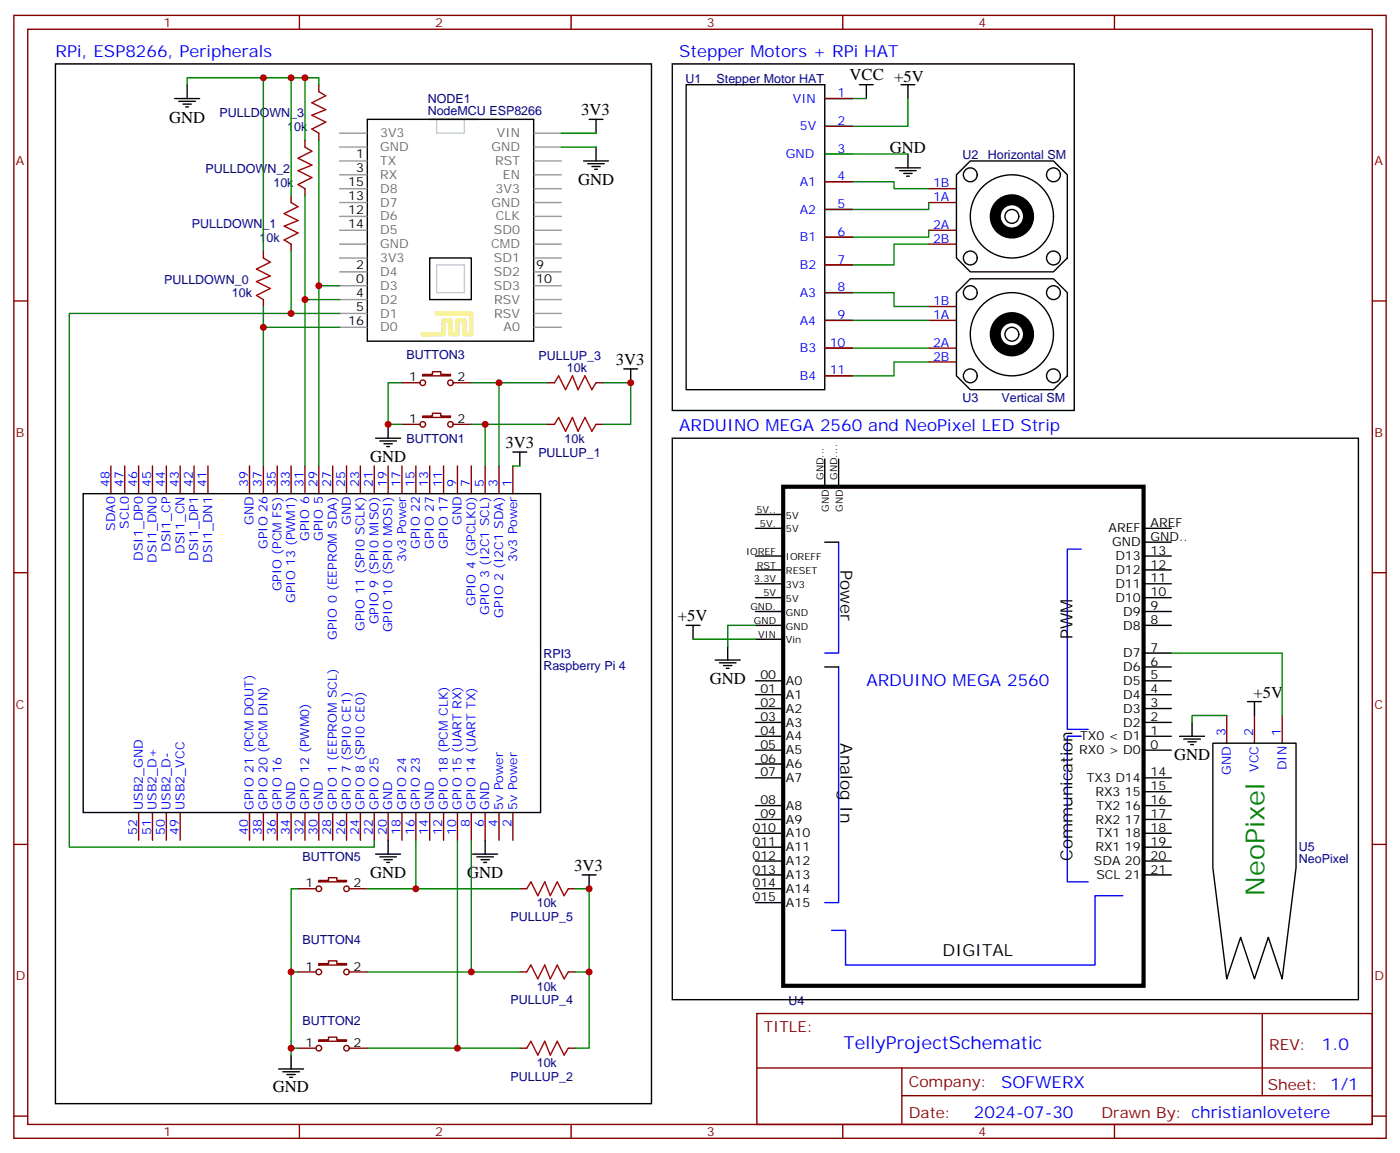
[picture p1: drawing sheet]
<svg xmlns="http://www.w3.org/2000/svg" width="356mm" height="293mm" viewBox="0 0 356 293" stroke-linecap="round" stroke-linejoin="round" font-family="sans-serif">
<g fill="none" stroke="#870000" stroke-width=".35">
<path d="M3.5 3.9h349.3v285.8h-349.3zM7.1 7.4h342.1v278.7h-342.1zM76.2 3.9v3.5M145.3 3.9v3.5M214.5 3.9v3.5M283.6 3.9v3.5M77.6 35.7v1.7M81.1 21.6v1.7M81.1 33.9v1.8M209.9 25.1h7.1M209.9 32.1h7.1M209.9 39.2h7.1"/>
<path d="M74.1 49.8v1.7M77.6 48v1.8M209.9 46.2h7.1M209.9 53.3h7.1M236.4 48h7M236.4 51.5h7M236.4 58.6h7M3.5 76.6h3.6M67 63.9v1.8M67 76.2v1.8M74.1 62.1v1.8M209.9 60.4h7.1"/>
<path d="M209.9 67.4h7.1M209.9 74.5h7.1M236.4 62.1h7M236.4 78h7M349.2 76.6h3.6M102.3 97.4h4.6M107.6 95.3h2.5v-.7h2.1v.7h2.5v.3h-7.1zM115.4 97.4h4.5M139.3 97.4h1.8M151.7 97.4h1.8M209.9 81.5h7.1M209.9 88.6h7.1"/>
<path d="M209.9 95.6h7.1M236.4 81.5h7M236.4 88.6h7M236.4 92.1h7M28.2 118.6v7M31.7 118.6v7M35.3 118.6v7M38.8 118.6v7M42.3 118.6v7M45.9 118.6v7M49.4 118.6v7M52.9 118.6v7"/>
<path d="M63.5 118.6v7M67 118.6v7M70.6 118.6v7M74.1 118.6v7M77.6 118.6v7M81.1 118.6v7M84.7 118.6v7M88.2 118.6v7M91.7 118.6v7M95.2 118.6v7M98.8 118.6v7M102.3 118.6v7"/>
<path d="M102.3 108h4.6M105.8 118.6v7M107.6 105.9h2.5v-.7h2.1v.7h2.5v.3h-7.1zM109.4 118.6v7M112.9 118.6v7M115.4 108h4.5M116.4 118.6v7M119.9 118.6v7M123.5 118.6v7M127 118.6v7M130.5 118.6v7M139.3 108h1.8"/>
<path d="M151.7 108h1.8M3.5 145.7h3.6M349.2 145.7h3.6M312.2 182.1v7M319.3 182.1v7M326.3 182.1v7M3.5 214.9h3.6M35.3 206.8v7M38.8 206.8v7M42.3 206.8v7M45.9 206.8v7M63.5 206.8v7"/>
<path d="M67 206.8v7M70.6 206.8v7M74.1 206.8v7M77.6 206.8v7M81.1 206.8v7M84.7 206.8v7M88.2 206.8v7M91.7 206.8v7M95.2 206.8v7M98.8 206.8v7M102.3 206.8v7M105.8 206.8v7"/>
<path d="M109.4 206.8v7M112.9 206.8v7M116.4 206.8v7M119.9 206.8v7M123.5 206.8v7M127 206.8v7M130.5 206.8v7M349.2 214.9h3.6M75.8 226.2h4.6M81.1 224h2.5v-.7h2.1v.7h2.5v.4h-7.1zM88.9 226.2h4.6M132.3 226.2h1.8"/>
<path d="M144.6 226.2h1.8M75.8 247.3h4.6M81.1 245.2h2.5v-.7h2.1v.7h2.5v.4h-7.1zM88.9 247.3h4.6M132.3 247.3h1.8M144.6 247.3h1.8M192.6 257.9h156.6v28.2h-156.6zM321.2 257.9l.1 20.9M75.8 266.7h4.6M81.1 264.6h2.5v-.7h2.1v.7h2.5v.4h-7.1zM88.9 266.7h4.6M132.3 266.7h1.8"/>
<path d="M144.6 266.7h1.8M192.7 271.8h156.4M229.5 278.8h119.6M229.5 271.8v14.1M3.5 284h3.6M76.2 286.1v3.6M145.3 286.1v3.6M214.5 286.1v3.6M283.6 286.1v3.6M349.2 284h3.6"/>
<circle cx="107.6" cy="97.4" r=".71"/>
<circle cx="114.7" cy="97.4" r=".71"/>
<circle cx="107.6" cy="108" r=".71"/>
<circle cx="114.7" cy="108" r=".71"/>
<circle cx="81.1" cy="226.2" r=".71"/>
<circle cx="88.2" cy="226.2" r=".71"/>
<circle cx="81.1" cy="247.3" r=".71"/>
<circle cx="88.2" cy="247.3" r=".71"/>
<circle cx="81.1" cy="266.7" r=".71"/>
<circle cx="88.2" cy="266.7" r=".71"/>
</g>
<g fill="none" stroke="#000" stroke-width=".35">
<path d="M14.1 16.3h151.7v264.5h-151.7zM171.1 16.3h102.3v88.2h-102.3zM44.4 25.1h6.4M45.5 25.8h4.2M46.6 26.5h2.1M47.3 27.2h.7M47.6 21.6v3.5M93.5 30.4h42.3v56.4h-42.3zM149.9 30.4h3.6M151.7 30.4v3.5M151.7 37.4v3.6M174.6 21.6h35.3v77.6h-35.3z"/>
<path d="M218.7 21.6h3.5M220.5 21.6v3.5M229.3 21.6h3.5M231.1 21.6v3.5M231.1 39.2v3.5M148.5 41h6.4M149.6 41.7h4.2M150.6 42.4h2.2M151.3 43.1h.7M227.9 42.7h6.3M229 43.4h4.2M230 44.1h2.1"/>
<path d="M230.7 44.8h.7M243.4 44.5l3.5-3.5h21.2l3.5 3.5v21.2l-3.5 3.5h-21.2l-3.5-3.5zM109.4 65.7h10.5v10.5h-10.5zM243.4 74.5l3.5-3.6h21.2l3.5 3.6v21.1l-3.5 3.6h-21.2l-3.5-3.6zM158.7 93.9h3.6M160.5 93.9v3.5M95.6 111.5h6.4M96.7 112.2h4.2M97.7 112.9h2.1M98.4 113.6h.7M98.8 108v3.5M130.5 115h3.6"/>
<path d="M132.3 115v3.6M171.1 111.5h174.6v142.9h-174.6zM209.9 116.8v7.1M213.4 116.8v7.1M21.2 125.6h116.4v81.2h-116.4zM192.3 134.4h7M192.3 130.9h7M209.9 138h3.5M291 134.4h7.1M291 138h7.1M174.6 159.1h3.6M176.4 159.1v3.6"/>
<path d="M192.3 159.1h7M192.3 155.6h7M192.3 152.1h7M192.3 148.6h7M192.3 145h7M192.3 141.5h7M291 159.1h7.1M291 155.6h7.1M291 152.1h7.1M291 148.6h7.1M291 145h7.1M291 141.5h7.1"/>
<path d="M182 168h6.4M183.1 168.7h4.2M184.1 169.4h2.2M184.9 170.1h.7M185.2 164.4v3.6M192.3 173.2h7M192.3 176.8h7M192.3 162.7h7M209.9 169.7h3.5M291 173.2h7.1M291 176.8h7.1M291 166.2h7.1"/>
<path d="M291 169.7h7.1M317.5 178.5h3.5M319.3 178.5v3.6M192.3 180.3h7M192.3 183.8h7M192.3 187.4h7M192.3 190.9h7M192.3 194.4h7M192.3 197.9h7M291 180.3h7.1M291 183.8h7.1M291 187.4h7.1"/>
<path d="M291 190.9h7.1M291 197.9h7.1M300.2 187.4h6.4M301.3 188.1h4.2M302.3 188.8h2.1M303 189.5h.7M303.4 183.8v3.6M308.7 189.1h21.1v31.8l-3.5 28.2-3.5-10.6-3.5 10.6-3.6-10.6-3.5 10.6-3.5-28.2zM95.6 217.3h6.4M96.7 218.1h4.2M97.7 218.8h2.1M98.4 219.5h.7"/>
<path d="M98.8 213.8v3.5M120.3 217.3h6.3M121.4 218.1h4.2M122.4 218.8h2.1M123.1 219.5h.7M123.5 213.8v3.5M192.3 205h7M192.3 208.5h7M192.3 212.1h7M192.3 215.6h7M192.3 219.1h7M291 205h7.1"/>
<path d="M291 208.5h7.1M291 212.1h7.1M291 215.6h7.1M291 219.1h7.1M291 201.5h7.1M148.2 222.6h3.5M149.9 222.6v3.6M192.3 222.6h7M192.3 226.2h7M192.3 229.7h7M291 222.6h7.1M70.9 272h6.4"/>
<path d="M72 272.7h4.2M73 273.4h2.1M73.7 274.1h.7M74.1 268.5v3.5"/>
<circle cx="246.9" cy="44.5" r="1.76"/>
<circle cx="257.5" cy="55.1" r="10.6"/>
<circle cx="257.5" cy="55.1" r="1.76"/>
<circle cx="268.1" cy="44.5" r="1.76"/>
<circle cx="246.9" cy="65.7" r="1.76"/>
<circle cx="246.9" cy="74.5" r="1.76"/>
<circle cx="268.1" cy="65.7" r="1.76"/>
<circle cx="268.1" cy="74.5" r="1.76"/>
<circle cx="246.9" cy="95.6" r="1.76"/>
<circle cx="257.5" cy="85.1" r="10.6"/>
<circle cx="257.5" cy="85.1" r="1.76"/>
<circle cx="268.1" cy="95.6" r="1.76"/>
</g>
<g fill="none" stroke="#008700" stroke-width=".35">
<path d="M67 19.8v44.1M74.1 19.8v30M77.6 19.8v15.9M47.6 21.6v-1.8h33.5v1.8M81.1 35.7v37M142.9 33.9h8.8M142.9 37.4h8.8M209.9 25.1h10.6M209.9 39.2h21.2M231.1 25.1v7h-21.2M77.6 49.8v26.4M209.9 46.2h17.6v1.8h8.9"/>
<path d="M236.4 51.5v1.8h-26.5M236.4 58.6v1.8h-26.5M67 78v5.3M74.1 63.9v15.9M86.4 76.2h-8.8v42.4M86.4 72.7h-5.3v45.9M86.4 79.8h-68.8v135.8h77.6v-1.8M209.9 74.5h17.6v3.5h8.9M236.4 62.1h-8.9v5.3h-17.6M86.4 83.3h-19.4v35.3M102.3 97.4h-3.5v10.6h3.5M119.9 97.4h7.1v21.2"/>
<path d="M127 97.4h12.3M153.5 97.4h7v10.6h-7M209.9 81.5h26.5M209.9 88.6h26.5M236.4 92.1h-8.9v3.5h-17.6M119.9 108h3.6v10.6M123.5 108h15.8M130.5 118.6h1.8M192.3 159.1h-7.1v5.3M176.4 162.7h15.9M298.1 166.2h28.2v15.9M312.2 182.1h-8.8v1.7"/>
<path d="M105.8 213.8v12.4h-12.3M116.4 213.8v52.9h-22.9M119.9 213.8v33.5h-26.4M75.8 226.2h-1.7v40.5h1.7M105.8 226.2h26.5M146.4 226.2h3.5v21.1h-3.5M74.1 247.3h1.7M119.9 247.3h12.4M149.9 247.3v19.4h-3.5M74.1 266.7v1.8M116.4 266.7h15.9"/>
</g>
<g fill="none" stroke="#000" stroke-width="2.8">
<circle cx="257.5" cy="55.1" r="4.2"/>
<circle cx="257.5" cy="85.1" r="4.2"/>
</g>
<path d="M199.3 123.9h91.7v127h-91.7z" fill="none" stroke="#000" stroke-width="1.1"/>
<path d="M213.4 138v28.2h-3.5M275.2 139.7h-3.6v45.9h5.3M213.4 169.7v60h-3.5M275.2 187.4h-3.6v37h5.3M285.8 227.9h-7.1v17.7h-63.5v-8.9h-3.5" fill="none" stroke="#00f" stroke-width=".35"/>
<g fill="none" stroke="#999" stroke-width=".35">
<path d="M86.4 33.9h7M86.4 37.4h7M135.9 33.9h7M135.9 37.4h7M86.4 48h7M86.4 55.1h7M86.4 58.6h7M86.4 51.5h7M86.4 44.5h7M86.4 41h7M135.9 48h7M135.9 55.1h7"/>
<path d="M135.9 58.6h7M135.9 51.5h7M135.9 44.5h7M135.9 41h7M86.4 65.7h7M86.4 62.1h7M86.4 79.8h7M86.4 76.2h7M86.4 72.7h7M86.4 69.2h7M135.9 65.7h7M135.9 62.1h7"/>
<path d="M135.9 79.8h7M135.9 76.2h7M135.9 72.7h7M135.9 69.2h7M86.4 83.3h7M135.9 83.3h7"/>
</g>
<path d="M114.7 79.8h-3.6h8.8v5.3h-1.7v-3.6h-1.8v3.6h-1.7v-3.6h-1.8v3.6h-5.3h1.8" fill="none" stroke="#f7f08a" stroke-width="1.1"/>
<path d="M111.1 30.4v3.5h7.1v-3.5M111.1 67.4h7.1v7.1h-7.1z" fill="none" stroke="#ccc" stroke-width=".35"/>
<path d="M77.6 37.4l1.8 1.1-3.6 1.8 3.6 1.7-3.6 1.4 3.6 1.8-3.6 1.8 1.8 1M81.1 23.3l1.8 1.1-3.5 1.7 3.5 1.8-3.5 1.4 3.5 1.8-3.5 1.7 1.7 1.1M74.1 51.5l1.7 1.1-3.5 1.8 3.5 1.7-3.5 1.4 3.5 1.8-3.5 1.8 1.8 1M67 65.7l1.8 1-3.5 1.8 3.5 1.7-3.5 1.4 3.5 1.8-3.5 1.8 1.7 1M141.1 97.4l1.1-1.8 1.7 3.6 1.8-3.6 1.4 3.6 1.8-3.6 1.7 3.6 1.1-1.8M141.1 108l1.1-1.8 1.7 3.5 1.8-3.5 1.4 3.5 1.8-3.5 1.7 3.5 1.1-1.7M134.1 226.2l1-1.8 1.8 3.5 1.7-3.5 1.5 3.5 1.7-3.5 1.8 3.5 1-1.7M134.1 247.3l1-1.7 1.8 3.5 1.7-3.5 1.5 3.5 1.7-3.5 1.8 3.5 1-1.8M134.1 266.7l1-1.7 1.8 3.5 1.7-3.5 1.5 3.5 1.7-3.5 1.8 3.5 1-1.8" fill="none" stroke="#a10000" stroke-width=".35"/>
<g fill="#c00">
<circle cx="123.5" cy="108" r=".88"/>
<circle cx="127" cy="97.4" r=".88"/>
<circle cx="116.4" cy="266.7" r=".88"/>
<circle cx="119.9" cy="247.3" r=".88"/>
<circle cx="105.8" cy="226.2" r=".88"/>
<circle cx="149.9" cy="226.2" r=".88"/>
<circle cx="149.9" cy="247.3" r=".88"/>
<circle cx="98.8" cy="108" r=".88"/>
<circle cx="160.5" cy="97.4" r=".88"/>
<circle cx="81.1" cy="72.7" r=".88"/>
<circle cx="67" cy="83.3" r=".88"/>
<circle cx="74.1" cy="79.8" r=".88"/>
<circle cx="77.6" cy="76.2" r=".88"/>
<circle cx="77.6" cy="19.8" r=".88"/>
<circle cx="74.1" cy="19.8" r=".88"/>
<circle cx="67" cy="19.8" r=".88"/>
<circle cx="74.1" cy="247.3" r=".88"/>
<circle cx="74.1" cy="266.7" r=".88"/>
</g>
<text font-size="6.7" fill="#060" x="321.8" y="227.9" transform="rotate(-90 321.8 227.9)">NeoPixel</text>
<text font-size="4.6" fill="#00f" x="214.7" y="266.9">TellyProjectSchematic</text>
<g font-size="4.2" fill="#00f">
<text x="14.1" y="14.5">RPi, ESP8266, Peripherals</text>
<text x="172.9" y="14.5">Stepper Motors + RPi HAT</text>
<text x="172.9" y="109.7">ARDUINO MEGA 2560 and NeoPixel LED Strip</text>
<text x="220.5" y="174.6">ARDUINO MEGA 2560</text>
<text x="336.4" y="267.2">1.0</text>
<text x="254.8" y="276.7">SOFWERX</text>
<text x="247.9" y="284.5">2024-07-30</text>
</g>
<g font-size="4.2">
<text x="216.2" y="20.4">VCC +5V</text>
<text x="147.9" y="29.4">3V3</text>
<text x="43" y="31.2">GND</text>
<text x="226.5" y="38.9">GND</text>
<text x="147.1" y="47.1">GND</text>
<text x="156.7" y="92.9">3V3</text>
<text x="94.2" y="117.6">GND</text>
<text x="128.6" y="114.1">3V3</text>
<text x="213.9" y="145" transform="rotate(90 213.9 145)">Power</text>
<text x="172.5" y="158">+5V</text>
<text x="273" y="162.7" transform="rotate(-90 273 162.7)">PWM</text>
<text x="180.6" y="174.1">GND</text>
<text x="319" y="177.5">+5V</text>
<text x="213.9" y="189.1" transform="rotate(90 213.9 189.1)">Analog In</text>
<text x="298.8" y="193.5">GND</text>
<text x="146.1" y="221.6">3V3</text>
<text x="273" y="219.1" transform="rotate(-90 273 219.1)">Communication</text>
<text x="94.2" y="223.4">GND</text>
<text x="118.9" y="223.5">GND</text>
<text x="239.9" y="243.4">DIGITAL</text>
<text x="69.5" y="278">GND</text>
</g>
<g font-size="3.9" fill="#800">
<text x="194.4" y="262.5">TITLE:</text>
<text x="323" y="267.2">REV:</text>
<text x="231.3" y="276.7">Company:</text>
<text x="322.7" y="277.3">Sheet: 1/1</text>
<text x="231.3" y="284.4">Date:</text>
<text x="280.3" y="284.5">Drawn By: christianlovetere</text>
</g>
<g font-size="3.2" fill="#800">
<text x="41.6" y="6.9">1</text>
<text x="110.8" y="6.9">2</text>
<text x="179.9" y="6.9">3</text>
<text x="249.1" y="6.9">4</text>
<text x="4.1" y="42">A</text>
<text x="349.8" y="42">A</text>
<text x="4.1" y="111.2">B</text>
<text x="349.8" y="111.2">B</text>
<text x="4.1" y="180.3">C</text>
<text x="349.8" y="180.3">C</text>
<text x="4.1" y="249.4">D</text>
<text x="349.8" y="249.4">D</text>
<text x="41.6" y="289.1">1</text>
<text x="110.8" y="289.1">2</text>
<text x="179.9" y="289.1">3</text>
<text x="249.1" y="289.1">4</text>
</g>
<g font-size="3.2" fill="#000080">
<text x="174.4" y="21.1">U1</text>
<text x="182.4" y="21.1">Stepper Motor HAT</text>
<text x="55.9" y="29.8">PULLDOWN_3</text>
<text x="108.8" y="29.3">NodeMCU ESP8266</text>
<text x="108.8" y="26.3">NODE1</text>
<text x="73.1" y="33.3">10k</text>
<text x="244.9" y="40.5">U2</text>
<text x="251.4" y="40.5">Horizontal SM</text>
<text x="52.3" y="43.9">PULLDOWN_2</text>
<text x="69.6" y="47.5">10k</text>
<text x="48.8" y="58">PULLDOWN_1</text>
<text x="66.1" y="61.6">10k</text>
<text x="41.8" y="72.2">PULLDOWN_0</text>
<text x="59" y="75.7">10k</text>
<text x="103.5" y="91.5">BUTTON3</text>
<text x="137.1" y="91.6">PULLUP_3</text>
<text x="144.3" y="94.6">10k</text>
<text x="244.9" y="102.2">U3</text>
<text x="254.9" y="102.2">Vertical SM</text>
<text x="103.5" y="112.6">BUTTON1</text>
<text x="143.7" y="112.7">10k</text>
<text x="137" y="116.3">PULLUP_1</text>
<text x="138.3" y="167.3">RPI3</text>
<text x="138.3" y="170.5">Raspberry Pi 4</text>
<text x="77" y="219.1">BUTTON5</text>
<text x="330.6" y="219.5">NeoPixel</text>
<text x="330.6" y="216.5">U5</text>
<text x="136.6" y="230.9">10k</text>
<text x="130" y="234.4">PULLUP_5</text>
<text x="77" y="240.3">BUTTON4</text>
<text x="130" y="255.6">PULLUP_4</text>
<text x="136.6" y="252.1">10k</text>
<text x="200.7" y="255.7">U4</text>
<text x="77" y="260.8">BUTTON2</text>
<text x="130" y="275">PULLUP_2</text>
<text x="136.6" y="271.5">10k</text>
</g>
<g font-size="3.2" fill="#00f">
<text x="201.8" y="26.1">VIN</text>
<text x="213.2" y="24.7">1</text>
<text x="203.6" y="33.2">5V</text>
<text x="213.2" y="31.8">2</text>
<text x="200" y="40.3">GND</text>
<text x="213.2" y="38.8">3</text>
<text x="203.6" y="47.3">A1</text>
<text x="213.2" y="45.9">4</text>
<text x="237.5" y="47.7">1B</text>
<text x="213.2" y="53">5</text>
<text x="237.5" y="51.2">1A</text>
<text x="203.6" y="54.4">A2</text>
<text x="237.5" y="58.2">2A</text>
<text x="203.6" y="61.4">B1</text>
<text x="213.2" y="60">6</text>
<text x="237.5" y="61.8">2B</text>
<text x="203.6" y="68.5">B2</text>
<text x="213.2" y="67.1">7</text>
<text x="203.6" y="75.5">A3</text>
<text x="213.2" y="74.1">8</text>
<text x="237.5" y="77.6">1B</text>
<text x="203.6" y="82.6">A4</text>
<text x="213.2" y="81.2">9</text>
<text x="237.5" y="81.2">1A</text>
<text x="203.6" y="89.6">B3</text>
<text x="211.2" y="88.2">10</text>
<text x="237.5" y="88.2">2A</text>
<text x="211.2" y="95.3">11</text>
<text x="237.5" y="91.8">2B</text>
<text x="203.6" y="96.7">B4</text>
<text x="27.9" y="123.9" transform="rotate(-90 27.9 123.9)">48</text>
<text x="31.4" y="123.9" transform="rotate(-90 31.4 123.9)">47</text>
<text x="34.9" y="123.9" transform="rotate(-90 34.9 123.9)">46</text>
<text x="38.5" y="123.9" transform="rotate(-90 38.5 123.9)">45</text>
<text x="42" y="123.9" transform="rotate(-90 42 123.9)">44</text>
<text x="45.5" y="123.9" transform="rotate(-90 45.5 123.9)">43</text>
<text x="49" y="123.9" transform="rotate(-90 49 123.9)">42</text>
<text x="52.6" y="123.9" transform="rotate(-90 52.6 123.9)">41</text>
<text x="63.1" y="123.9" transform="rotate(-90 63.1 123.9)">39</text>
<text x="66.7" y="123.9" transform="rotate(-90 66.7 123.9)">37</text>
<text x="70.2" y="123.9" transform="rotate(-90 70.2 123.9)">35</text>
<text x="73.7" y="123.9" transform="rotate(-90 73.7 123.9)">33</text>
<text x="77.3" y="123.9" transform="rotate(-90 77.3 123.9)">31</text>
<text x="80.8" y="123.9" transform="rotate(-90 80.8 123.9)">29</text>
<text x="84.3" y="123.9" transform="rotate(-90 84.3 123.9)">27</text>
<text x="87.8" y="123.9" transform="rotate(-90 87.8 123.9)">25</text>
<text x="91.4" y="123.9" transform="rotate(-90 91.4 123.9)">23</text>
<text x="94.9" y="123.9" transform="rotate(-90 94.9 123.9)">21</text>
<text x="98.4" y="123.9" transform="rotate(-90 98.4 123.9)">19</text>
<text x="102" y="123.9" transform="rotate(-90 102 123.9)">17</text>
<text x="105.5" y="123.9" transform="rotate(-90 105.5 123.9)">15</text>
<text x="109" y="123.9" transform="rotate(-90 109 123.9)">13</text>
<text x="112.5" y="123.9" transform="rotate(-90 112.5 123.9)">11</text>
<text x="116.1" y="123.9" transform="rotate(-90 116.1 123.9)">9</text>
<text x="119.6" y="123.9" transform="rotate(-90 119.6 123.9)">7</text>
<text x="123.1" y="123.9" transform="rotate(-90 123.1 123.9)">5</text>
<text x="126.6" y="123.9" transform="rotate(-90 126.6 123.9)">3</text>
<text x="130.2" y="123.9" transform="rotate(-90 130.2 123.9)">1</text>
<text x="29.3" y="135.1" transform="rotate(-90 29.3 135.1)">SDA0</text>
<text x="32.8" y="134.5" transform="rotate(-90 32.8 134.5)">SCL0</text>
<text x="64.6" y="133.6" transform="rotate(-90 64.6 133.6)">GND</text>
<text x="78.7" y="137.7" transform="rotate(-90 78.7 137.7)">GPIO 6</text>
<text x="82.2" y="137.7" transform="rotate(-90 82.2 137.7)">GPIO 5</text>
<text x="89.3" y="133.6" transform="rotate(-90 89.3 133.6)">GND</text>
<text x="117.5" y="133.6" transform="rotate(-90 117.5 133.6)">GND</text>
<text x="36.3" y="142.7" transform="rotate(-90 36.3 142.7)">DSI1_DP0</text>
<text x="39.9" y="143.1" transform="rotate(-90 39.9 143.1)">DSI1_DN0</text>
<text x="43.4" y="140.4" transform="rotate(-90 43.4 140.4)">DSI1_CP</text>
<text x="46.9" y="140.9" transform="rotate(-90 46.9 140.9)">DSI1_CN</text>
<text x="50.4" y="142.7" transform="rotate(-90 50.4 142.7)">DSI1_DP1</text>
<text x="54" y="143.1" transform="rotate(-90 54 143.1)">DSI1_DN1</text>
<text x="68.1" y="139.7" transform="rotate(-90 68.1 139.7)">GPIO 26</text>
<text x="103.4" y="143" transform="rotate(-90 103.4 143)">3v3 Power</text>
<text x="106.9" y="139.7" transform="rotate(-90 106.9 139.7)">GPIO 22</text>
<text x="110.4" y="139.7" transform="rotate(-90 110.4 139.7)">GPIO 27</text>
<text x="113.9" y="139.7" transform="rotate(-90 113.9 139.7)">GPIO 17</text>
<text x="131.6" y="143" transform="rotate(-90 131.6 143)">3v3 Power</text>
<text x="71.6" y="150.4" transform="rotate(-90 71.6 150.4)">GPIO (PCM FS)</text>
<text x="75.1" y="153.4" transform="rotate(-90 75.1 153.4)">GPIO 13 (PWM1)</text>
<text x="121" y="154.2" transform="rotate(-90 121 154.2)">GPIO 4 (GPCLK0)</text>
<text x="92.8" y="160.6" transform="rotate(-90 92.8 160.6)">GPIO 11 (SPI0 SCLK)</text>
<text x="96.3" y="158.9" transform="rotate(-90 96.3 158.9)">GPIO 9 (SPI0 MISO)</text>
<text x="99.8" y="160.9" transform="rotate(-90 99.8 160.9)">GPIO 10 (SPI0 MOSI)</text>
<text x="124.5" y="156.5" transform="rotate(-90 124.5 156.5)">GPIO 3 (I2C1 SCL)</text>
<text x="128.1" y="157.1" transform="rotate(-90 128.1 157.1)">GPIO 2 (I2C1 SDA)</text>
<text x="85.7" y="162.9" transform="rotate(-90 85.7 162.9)">GPIO 0 (EEPROM SDA)</text>
<text x="311.9" y="187.4" transform="rotate(-90 311.9 187.4)">3</text>
<text x="318.9" y="187.4" transform="rotate(-90 318.9 187.4)">2</text>
<text x="326" y="187.4" transform="rotate(-90 326 187.4)">1</text>
<text x="313.3" y="197.1" transform="rotate(-90 313.3 197.1)">GND</text>
<text x="320.3" y="196.4" transform="rotate(-90 320.3 196.4)">VCC</text>
<text x="327.4" y="196" transform="rotate(-90 327.4 196)">DIN</text>
<text x="36.3" y="206.1" transform="rotate(-90 36.3 206.1)">USB2_GND</text>
<text x="39.9" y="206.1" transform="rotate(-90 39.9 206.1)">USB2_D+</text>
<text x="43.4" y="206.1" transform="rotate(-90 43.4 206.1)">USB2_D-</text>
<text x="46.9" y="206.1" transform="rotate(-90 46.9 206.1)">USB2_VCC</text>
<text x="64.6" y="206.1" transform="rotate(-90 64.6 206.1)">GPIO 21 (PCM DOUT)</text>
<text x="68.1" y="206.1" transform="rotate(-90 68.1 206.1)">GPIO 20 (PCM DIN)</text>
<text x="71.6" y="206.1" transform="rotate(-90 71.6 206.1)">GPIO 16</text>
<text x="75.1" y="206.1" transform="rotate(-90 75.1 206.1)">GND</text>
<text x="78.7" y="206.1" transform="rotate(-90 78.7 206.1)">GPIO 12 (PWM0)</text>
<text x="82.2" y="206.1" transform="rotate(-90 82.2 206.1)">GND</text>
<text x="85.7" y="206.1" transform="rotate(-90 85.7 206.1)">GPIO 1 (EEPROM SCL)</text>
<text x="89.3" y="206.1" transform="rotate(-90 89.3 206.1)">GPIO 7 (SPI0 CE1)</text>
<text x="92.8" y="206.1" transform="rotate(-90 92.8 206.1)">GPIO 8 (SPI0 CE0)</text>
<text x="96.3" y="206.1" transform="rotate(-90 96.3 206.1)">GPIO 25</text>
<text x="99.8" y="206.1" transform="rotate(-90 99.8 206.1)">GND</text>
<text x="103.4" y="206.1" transform="rotate(-90 103.4 206.1)">GPIO 24</text>
<text x="106.9" y="206.1" transform="rotate(-90 106.9 206.1)">GPIO 23</text>
<text x="110.4" y="206.1" transform="rotate(-90 110.4 206.1)">GND</text>
<text x="113.9" y="206.1" transform="rotate(-90 113.9 206.1)">GPIO 18 (PCM CLK)</text>
<text x="117.5" y="206.1" transform="rotate(-90 117.5 206.1)">GPIO 15 (UART RX)</text>
<text x="121" y="206.1" transform="rotate(-90 121 206.1)">GPIO 14 (UART TX)</text>
<text x="124.5" y="206.1" transform="rotate(-90 124.5 206.1)">GND</text>
<text x="128.1" y="206.1" transform="rotate(-90 128.1 206.1)">5v Power</text>
<text x="131.6" y="206.1" transform="rotate(-90 131.6 206.1)">5v Power</text>
<text x="34.9" y="212.6" transform="rotate(-90 34.9 212.6)">52</text>
<text x="38.5" y="212.6" transform="rotate(-90 38.5 212.6)">51</text>
<text x="42" y="212.6" transform="rotate(-90 42 212.6)">50</text>
<text x="45.5" y="212.6" transform="rotate(-90 45.5 212.6)">49</text>
<text x="63.1" y="212.6" transform="rotate(-90 63.1 212.6)">40</text>
<text x="66.7" y="212.6" transform="rotate(-90 66.7 212.6)">38</text>
<text x="70.2" y="212.6" transform="rotate(-90 70.2 212.6)">36</text>
<text x="73.7" y="212.6" transform="rotate(-90 73.7 212.6)">34</text>
<text x="77.3" y="212.6" transform="rotate(-90 77.3 212.6)">32</text>
<text x="80.8" y="212.6" transform="rotate(-90 80.8 212.6)">30</text>
<text x="84.3" y="212.6" transform="rotate(-90 84.3 212.6)">28</text>
<text x="87.8" y="212.6" transform="rotate(-90 87.8 212.6)">26</text>
<text x="91.4" y="212.6" transform="rotate(-90 91.4 212.6)">24</text>
<text x="94.9" y="212.6" transform="rotate(-90 94.9 212.6)">22</text>
<text x="98.4" y="212.6" transform="rotate(-90 98.4 212.6)">20</text>
<text x="102" y="212.6" transform="rotate(-90 102 212.6)">18</text>
<text x="105.5" y="212.6" transform="rotate(-90 105.5 212.6)">16</text>
<text x="109" y="212.6" transform="rotate(-90 109 212.6)">14</text>
<text x="112.5" y="212.6" transform="rotate(-90 112.5 212.6)">12</text>
<text x="116.1" y="212.6" transform="rotate(-90 116.1 212.6)">10</text>
<text x="119.6" y="210.5" transform="rotate(-90 119.6 210.5)">8</text>
<text x="123.1" y="210.5" transform="rotate(-90 123.1 210.5)">6</text>
<text x="126.6" y="210.5" transform="rotate(-90 126.6 210.5)">4</text>
<text x="130.2" y="210.5" transform="rotate(-90 130.2 210.5)">2</text>
</g>
<g font-size="3.2" fill="#666">
<text x="96.7" y="34.9">3V3</text>
<text x="126.5" y="34.9">VIN</text>
<text x="96.7" y="38.5">GND</text>
<text x="96.7" y="42">TX</text>
<text x="125.1" y="38.5">GND</text>
<text x="126" y="42">RST</text>
<text x="96.7" y="45.5">RX</text>
<text x="128" y="45.5">EN</text>
<text x="96.7" y="52.6">D7</text>
<text x="96.7" y="49.1">D8</text>
<text x="125.1" y="52.6">GND</text>
<text x="126.1" y="49.1">3V3</text>
<text x="96.7" y="59.6">D5</text>
<text x="96.7" y="56.1">D6</text>
<text x="125.7" y="59.6">SD0</text>
<text x="126.2" y="56.1">CLK</text>
<text x="96.7" y="63.2">GND</text>
<text x="125" y="63.2">CMD</text>
<text x="96.7" y="66.7">3V3</text>
<text x="96.7" y="70.2">D4</text>
<text x="125.7" y="66.7">SD1</text>
<text x="125.7" y="70.2">SD2</text>
<text x="96.7" y="77.3">D2</text>
<text x="96.7" y="73.7">D3</text>
<text x="125.7" y="73.7">SD3</text>
<text x="125.8" y="77.3">RSV</text>
<text x="96.7" y="80.8">D1</text>
<text x="125.8" y="80.8">RSV</text>
<text x="96.7" y="84.3">D0</text>
<text x="128.2" y="84.3">A0</text>
</g>
<g font-size="3.2">
<text x="90.6" y="40.3">1</text>
<text x="88.6" y="47.3">15</text>
<text x="90.6" y="43.8">3</text>
<text x="88.6" y="50.8">13</text>
<text x="88.6" y="57.9">14</text>
<text x="88.6" y="54.4">12</text>
<text x="90.6" y="68.5">2</text>
<text x="136.5" y="68.5">9</text>
<text x="90.6" y="75.5">4</text>
<text x="90.6" y="72">0</text>
<text x="136.5" y="72">10</text>
<text x="88.6" y="82.6">16</text>
<text x="90.6" y="79.1">5</text>
<text x="104.2" y="97">1</text>
<text x="116.4" y="97">2</text>
<text x="104.2" y="107.6">1</text>
<text x="116.4" y="107.6">2</text>
<text x="282.1" y="135.5">AREF</text>
<text x="292.8" y="134.1">AREF</text>
<text x="292.8" y="137.6">GND..</text>
<text x="283.1" y="139">GND</text>
<text x="283.9" y="142.6">D13</text>
<text x="292.8" y="141.1">13</text>
<text x="283.9" y="149.6">D11</text>
<text x="283.9" y="146.1">D12</text>
<text x="292.8" y="148.2">11</text>
<text x="292.8" y="144.7">12</text>
<text x="283.9" y="153.1">D10</text>
<text x="292.8" y="155.3">9</text>
<text x="292.8" y="151.7">10</text>
<text x="285.9" y="160.2">D8</text>
<text x="285.9" y="156.7">D9</text>
<text x="292.8" y="158.8">8</text>
<text x="285.9" y="167.3">D7</text>
<text x="292.8" y="165.8">7</text>
<text x="193.5" y="172.9">00</text>
<text x="285.9" y="170.8">D6</text>
<text x="292.8" y="172.9">5</text>
<text x="292.8" y="169.4">6</text>
<text x="193.5" y="176.4">01</text>
<text x="193.5" y="180">02</text>
<text x="200" y="174.3">A0</text>
<text x="200" y="177.8">A1</text>
<text x="285.9" y="177.8">D4</text>
<text x="285.9" y="174.3">D5</text>
<text x="292.8" y="180">3</text>
<text x="292.8" y="176.4">4</text>
<text x="193.5" y="183.5">03</text>
<text x="200" y="181.4">A2</text>
<text x="200" y="184.9">A3</text>
<text x="285.9" y="184.9">D2</text>
<text x="285.9" y="181.4">D3</text>
<text x="292.8" y="183.5">2</text>
<text x="193.5" y="187">04</text>
<text x="193.5" y="190.5">05</text>
<text x="200" y="188.4">A4</text>
<text x="200" y="191.9">A5</text>
<text x="274.7" y="191.9">RX0 &gt; D0</text>
<text x="274.9" y="188.4">TX0 &lt; D1</text>
<text x="292.8" y="190.5">0</text>
<text x="292.8" y="187">1</text>
<text x="193.5" y="194.1">06</text>
<text x="193.5" y="197.6">07</text>
<text x="200" y="195.5">A6</text>
<text x="292.8" y="197.6">14</text>
<text x="200" y="199">A7</text>
<text x="276.6" y="199">TX3 D14</text>
<text x="278.8" y="202.5">RX3 15</text>
<text x="292.8" y="201.1">15</text>
<text x="193.5" y="204.6">08</text>
<text x="193.5" y="208.2">09</text>
<text x="200" y="206.1">A8</text>
<text x="200" y="209.6">A9</text>
<text x="278.8" y="209.6">RX2 17</text>
<text x="279" y="206.1">TX2 16</text>
<text x="292.8" y="208.2">17</text>
<text x="292.8" y="204.6">16</text>
<text x="191.5" y="211.7">010</text>
<text x="191.5" y="215.2">011</text>
<text x="200" y="213.1">A10</text>
<text x="279" y="213.1">TX1 18</text>
<text x="292.8" y="215.2">19</text>
<text x="292.8" y="211.7">18</text>
<text x="191.5" y="218.8">012</text>
<text x="200" y="216.6">A11</text>
<text x="200" y="220.2">A12</text>
<text x="278.4" y="220.2">SDA 20</text>
<text x="278.8" y="216.6">RX1 19</text>
<text x="292.8" y="218.8">20</text>
<text x="77.7" y="225.8">1</text>
<text x="90" y="225.8">2</text>
<text x="191.5" y="222.3">013</text>
<text x="191.5" y="225.8">014</text>
<text x="200" y="223.7">A13</text>
<text x="200" y="227.2">A14</text>
<text x="279" y="223.7">SCL 21</text>
<text x="292.8" y="222.3">21</text>
<text x="191.5" y="229.3">015</text>
<text x="200" y="230.8">A15</text>
<text x="77.7" y="247">1</text>
<text x="90" y="247">2</text>
<text x="77.7" y="266.4">1</text>
<text x="90" y="266.4">2</text>
</g>
<g font-size="2.5">
<text x="209.5" y="122.1" transform="rotate(-90 209.5 122.1)">GND...</text>
<text x="213.1" y="122.1" transform="rotate(-90 213.1 122.1)">GND....</text>
<text x="192.5" y="130.6">5V..</text>
<text x="200" y="132">5V</text>
<text x="211" y="130.2" transform="rotate(-90 211 130.2)">GND</text>
<text x="214.5" y="130.2" transform="rotate(-90 214.5 130.2)">GND</text>
<text x="193.4" y="134.1">5V.</text>
<text x="200" y="135.5">5V</text>
<text x="189.9" y="141.1">IOREF</text>
<text x="200" y="142.6">IOREFF</text>
<text x="191.8" y="148.2">3.3V</text>
<text x="192.6" y="144.7">RST</text>
<text x="200" y="149.6">3V3</text>
<text x="200" y="146.1">RESET</text>
<text x="191" y="155.3">GND.</text>
<text x="194.3" y="151.7">5V</text>
<text x="200" y="153.1">5V</text>
<text x="191.9" y="158.8">GND</text>
<text x="200" y="160.2">GND</text>
<text x="200" y="156.7">GND</text>
<text x="193" y="162.3">VIN</text>
<text x="200" y="163.7">Vin</text>
</g>
</svg>
